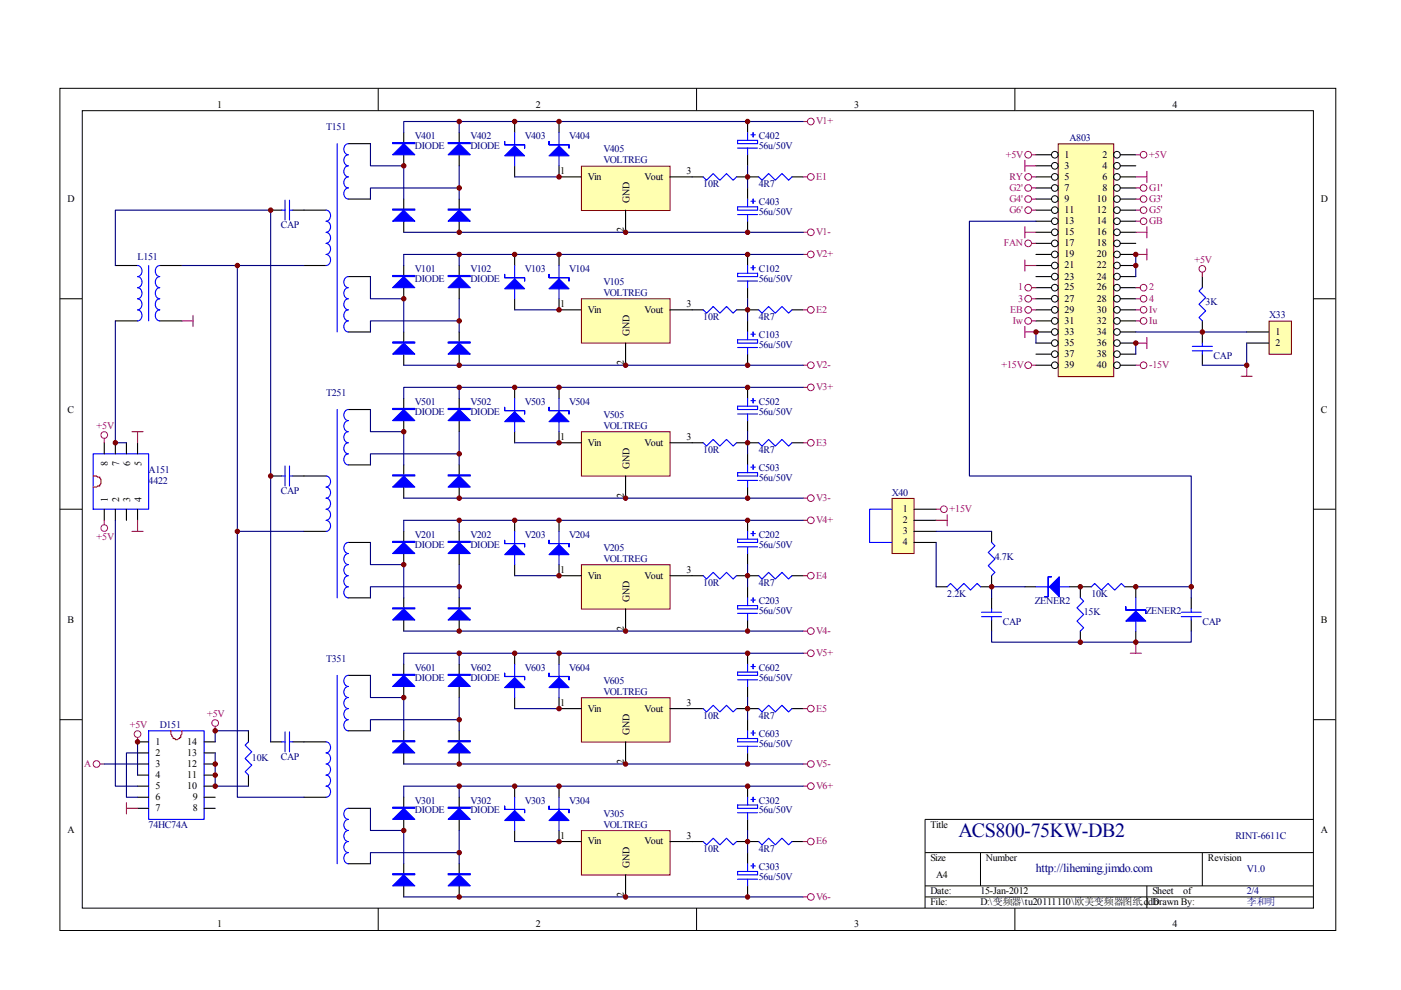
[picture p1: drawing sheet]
<svg xmlns="http://www.w3.org/2000/svg" width="297mm" height="210mm" viewBox="0 0 297 210" stroke-linecap="round" stroke-linejoin="round" font-family="sans-serif">
<g fill="none" stroke="#000" stroke-width=".21">
<path d="M12.7 18.7h270.5v178.6h-270.5zM80.2 18.7v4.7M147.7 18.7v4.7M215.2 18.7v4.7M17.4 23.5h261.1v169h-261.1zM12.7 63.3h4.7M278.4 63.3h4.7M12.7 108h4.7M278.4 108h4.7M12.7 152.6h4.7M278.4 152.6h4.7M278.4 173.7h-82.3v18.8"/>
<path d="M80.2 192.5v4.7M147.7 192.5v4.7M196.1 180.8h82.3M196.1 187.8h82.3M196.1 190.2h82.3M207.9 180.8v7M215.2 192.5v4.7M243.2 187.8v4.7M254.9 180.8v7"/>
</g>
<g fill="none" stroke="#000" stroke-width=".23">
<path d="M73.8 30.5h4.7M85.6 28.1v2.4M85.6 32.8v2.4M97.4 28.1v2.4M97.4 32.8v2.4M64.4 44.6h4.7M64.4 56.3h4.7M73.8 42.2h4.7M73.8 58.6h4.7M85.6 42.2v2.4M85.6 46.9v2.4M85.6 56.3v2.3"/>
<path d="M97.4 42.2v2.4M97.4 46.9v2.4M97.4 56.3v2.3M73.8 70.4h4.7M85.6 61v2.3M85.6 70.4v2.3M85.6 75.1v2.3M97.4 61v2.3M97.4 70.4v2.3M97.4 75.1v2.3"/>
</g>
<path d="M73.8 30.5a1.21 1.21 0 0 0-.9 1.1 1.21 1.21 0 0 0 .9 1.2 1.2 1.2 0 0 0-.9 1.2 1.2 1.2 0 0 0 .9 1.2 1.2 1.2 0 0 0-.9 1.1 1.2 1.2 0 0 0 .9 1.2 1.2 1.2 0 0 0-.9 1.2 1.2 1.2 0 0 0 .9 1.2 1.2 1.2 0 0 0-.9 1.1 1.2 1.2 0 0 0 .9 1.2M69.1 44.6a1.2 1.2 0 0 1 1 1.1 1.2 1.2 0 0 1-1 1.2 1.2 1.2 0 0 1 1 1.2 1.2 1.2 0 0 1-1 1.2 1.2 1.2 0 0 1 1 1.1 1.2 1.2 0 0 1-1 1.2 1.2 1.2 0 0 1 1 1.2 1.2 1.2 0 0 1-1 1.1 1.2 1.2 0 0 1 1 1.2 1.2 1.2 0 0 1-1 1.2M73.8 58.6a1.2 1.2 0 0 0-.9 1.2 1.2 1.2 0 0 0 .9 1.2 1.2 1.2 0 0 0-.9 1.2 1.2 1.2 0 0 0 .9 1.1 1.2 1.2 0 0 0-.9 1.2 1.2 1.2 0 0 0 .9 1.2M73.8 65.7a1.2 1.2 0 0 0-.9 1.2 1.2 1.2 0 0 0 .9 1.1 1.2 1.2 0 0 0-.9 1.2 1.2 1.2 0 0 0 .9 1.2" fill="none" stroke="#00f" stroke-width=".23"/>
<g fill="#00f" stroke="#00f" stroke-width=".23">
<path d="M85.6 30.5l2.4 2.3h-4.8z"/>
<path d="M97.4 30.5l2.3 2.3h-4.7z"/>
<path d="M83.2 46.9l2.4-2.3 2.4 2.3z"/>
<path d="M95 46.9l2.4-2.3 2.3 2.3z"/>
<path d="M85.6 58.6l2.4 2.4h-4.8z"/>
<path d="M97.4 58.6l2.3 2.4h-4.7z"/>
<path d="M83.2 75.1l2.4-2.4 2.4 2.4z"/>
<path d="M95 75.1l2.4-2.4 2.3 2.4z"/>
<path d="M83.2 30.2h4.8v.3h-4.8z" fill-rule="evenodd"/>
<path d="M95 30.2h4.7v.3h-4.7z" fill-rule="evenodd"/>
<path d="M83.2 44.3h4.8v.3h-4.8z" fill-rule="evenodd"/>
<path d="M95 44.3h4.7v.3h-4.7z" fill-rule="evenodd"/>
<path d="M83.2 58.4h4.8v.2h-4.8z" fill-rule="evenodd"/>
<path d="M95 58.4h4.7v.2h-4.7z" fill-rule="evenodd"/>
<path d="M83.2 72.5h4.8v.2h-4.8z" fill-rule="evenodd"/>
<path d="M95 72.5h4.7v.2h-4.7z" fill-rule="evenodd"/>
</g>
<path d="M123.4 35.3h18.7v9.3h-18.7z" fill="#ffffb0"/>
<path d="M123.3 35.2h18.8v9.4h-18.8z" fill="none" stroke="#800000" stroke-width=".21"/>
<path d="M118.5 37.5h4.7M142 37.5h4.7M132.6 44.6v4.7" fill="none" stroke="#000" stroke-width=".23"/>
<path d="M123.4 63.4h18.7v9.3h-18.7z" fill="#ffffb0"/>
<path d="M123.3 63.3h18.8v9.4h-18.8z" fill="none" stroke="#800000" stroke-width=".21"/>
<g fill="none" stroke="#000" stroke-width=".23">
<path d="M109.1 25.8v2.3M109.1 35.2v2.3M118.5 25.8v2.3M118.5 35.2v2.3M146.7 37.5h2.4M156.2 37.5h4.7M158.5 25.8v2.3M158.5 32.8v2.4M158.5 39.9v2.3M167.9 37.5h2.4M109.1 53.9v2.4M118.5 53.9v2.4"/>
<path d="M158.5 46.9v2.4M158.5 53.9v2.4M109.1 63.3v2.4M118.5 63.3v2.4h4.7M132.6 72.7v4.7M142 65.7h7.1M156.2 65.7h4.7M158.5 61v2.3M158.5 68v2.4M158.5 75.1v2.3M167.9 65.7h2.4M73.8 98.6h4.7"/>
<path d="M73.8 86.8h4.7M85.6 84.5v2.3M85.6 89.2v2.3M85.6 98.6v2.3M97.4 84.5v2.3M97.4 89.2v2.3M97.4 98.6v2.3M64.4 100.9h4.7M64.4 112.7h4.7M73.8 115h4.7M85.6 103.3v2.3M85.6 112.7v2.3"/>
<path d="M85.6 117.4v2.3M97.4 103.3v2.3M97.4 112.7v2.3M97.4 117.4v2.3M73.8 126.8h4.7M85.6 126.8v2.3M85.6 131.5v2.3M97.4 126.8v2.3M97.4 131.5v2.3"/>
</g>
<g fill="none" stroke="#00f" stroke-width=".23">
<path d="M71.5 30.5v39.9M109.1 28.1v7.1M118.5 28.1v7.1M149.1 37.5l.7 .7 1.4-1.4 1.4 1.4 1.4-1.4 1.4 1.4 .8-.7M156.4 29.8h4.2v.7h-4.2zM156.4 31.4h4.2M158.5 28.1v1.7M158.5 31.4v1.4M159.2 28.6h.9M159.7 28.1v.9M160.9 37.5l.7 .7 1.4-1.4 1.4 1.4 1.4-1.4 1.4 1.4 .7-.7M109.1 56.3v7"/>
<path d="M118.5 56.3v7M156.4 43.9h4.2v.7h-4.2zM156.4 57.9h4.2v.7h-4.2zM156.4 45.5h4.2M156.4 59.6h4.2M158.5 42.2v1.7M158.5 45.5v1.4M158.5 56.3v1.6M158.5 59.6v1.4M159.2 42.7h.9M159.2 56.8h.9M159.7 42.2v.9"/>
<path d="M159.7 56.3v.9M149.1 65.7l.7 .7 1.4-1.4 1.4 1.4 1.4-1.4 1.4 1.4 .8-.7M156.4 72h4.2v.7h-4.2zM156.4 73.7h4.2M158.5 70.4v1.6M158.5 73.7v1.4M159.2 70.9h.9M159.7 70.4v.9M160.9 65.7l.7 .7 1.4-1.4 1.4 1.4 1.4-1.4 1.4 1.4 .7-.7M73.8 96.2a1.2 1.2 0 0 0-.9 1.2 1.2 1.2 0 0 0 .9 1.2M73.8 86.8a1.2 1.2 0 0 0-.9 1.2 1.2 1.2 0 0 0 .9 1.2 1.2 1.2 0 0 0-.9 1.2 1.2 1.2 0 0 0 .9 1.1 1.2 1.2 0 0 0-.9 1.2 1.2 1.2 0 0 0 .9 1.2 1.2 1.2 0 0 0-.9 1.2 1.2 1.2 0 0 0 .9 1.1M69.1 100.9a1.2 1.2 0 0 1 1 1.2 1.2 1.2 0 0 1-1 1.2 1.2 1.2 0 0 1 1 1.1 1.2 1.2 0 0 1-1 1.2 1.2 1.2 0 0 1 1 1.2 1.2 1.2 0 0 1-1 1.2 1.2 1.2 0 0 1 1 1.1 1.2 1.2 0 0 1-1 1.2 1.2 1.2 0 0 1 1 1.2 1.2 1.2 0 0 1-1 1.2"/>
<path d="M73.8 115a1.2 1.2 0 0 0-.9 1.2 1.2 1.2 0 0 0 .9 1.2 1.2 1.2 0 0 0-.9 1.1 1.2 1.2 0 0 0 .9 1.2 1.2 1.2 0 0 0-.9 1.2 1.2 1.2 0 0 0 .9 1.2 1.2 1.2 0 0 0-.9 1.1 1.2 1.2 0 0 0 .9 1.2 1.2 1.2 0 0 0-.9 1.2 1.2 1.2 0 0 0 .9 1.2"/>
</g>
<g fill="#00f" stroke="#00f" stroke-width=".23">
<path d="M109.1 30.9l2.1 2.1h-4.2z"/>
<path d="M116.4 33l2.1-2.1 2.1 2.1z"/>
<path d="M107 61.2l2.1-2.1 2.1 2.1z"/>
<path d="M116.4 61.2l2.1-2.1 2.1 2.1z"/>
<path d="M85.6 86.8l2.4 2.4h-4.8z"/>
<path d="M95 89.2l2.4-2.4 2.3 2.4z"/>
<path d="M83.2 103.3l2.4-2.4 2.4 2.4z"/>
<path d="M95 103.3l2.4-2.4 2.3 2.4z"/>
<path d="M83.2 117.4l2.4-2.4 2.4 2.4z"/>
<path d="M95 117.4l2.4-2.4 2.3 2.4z"/>
<path d="M83.2 131.5l2.4-2.4 2.4 2.4z"/>
<path d="M95 131.5l2.4-2.4 2.3 2.4z"/>
<path d="M107 30v.7h4.2v.7v-.7h-4.2z" fill-rule="evenodd"/>
<path d="M116.4 30v.7h4.2v.7v-.7h-4.2z" fill-rule="evenodd"/>
<path d="M107 58.2v.7h4.2v.7v-.7h-4.2z" fill-rule="evenodd"/>
<path d="M116.4 58.2v.7h4.2v.7v-.7h-4.2z" fill-rule="evenodd"/>
<path d="M83.2 86.6h4.8v.2h-4.8z" fill-rule="evenodd"/>
<path d="M95 86.6h4.7v.2h-4.7z" fill-rule="evenodd"/>
<path d="M83.2 100.7h4.8v.2h-4.8z" fill-rule="evenodd"/>
<path d="M95 100.7h4.7v.2h-4.7z" fill-rule="evenodd"/>
<path d="M83.2 114.8h4.8v.2h-4.8z" fill-rule="evenodd"/>
<path d="M95 114.8h4.7v.2h-4.7z" fill-rule="evenodd"/>
<path d="M83.2 128.9h4.8v.2h-4.8z" fill-rule="evenodd"/>
<path d="M95 128.9h4.7v.2h-4.7z" fill-rule="evenodd"/>
</g>
<g fill="none" stroke="#a1006a" stroke-width=".21">
<circle cx="171.9" cy="25.8" r=".7"/>
<circle cx="171.9" cy="37.5" r=".7"/>
<circle cx="171.9" cy="49.2" r=".71"/>
<circle cx="171.9" cy="53.9" r=".7"/>
<circle cx="171.9" cy="65.7" r=".71"/>
<circle cx="171.9" cy="77.4" r=".7"/>
</g>
<path d="M170.3 25.8h.9M170.3 37.5h.9M170.3 49.3h.9M170.3 53.9h.9M170.3 77.4h.9M170.3 65.7h.9" fill="none" stroke="#a1006a" stroke-width=".23"/>
<g fill="none" stroke="#000080" stroke-width=".23">
<path d="M78.5 30.5v4.7h7.1v7M97.4 39.9h-18.9v2.3M97.4 25.8v2.3M97.4 35.2v7M109.1 37.5h9.4M158.5 35.2v4.7M170.3 25.8h-84.7v2.3M78.5 58.6v4.7h7.1v7.1M85.6 49.3h84.7M97.4 53.9v2.4M170.3 53.9h-84.7v2.4M85.6 77.4h84.7"/>
<path d="M97.4 68h-18.9v2.4M97.4 63.3v7.1M109.1 65.7h9.4M158.5 63.3v4.7"/>
</g>
<g fill="#800000" stroke="#800000" stroke-width=".21">
<circle cx="109.1" cy="25.8" r=".47"/>
<circle cx="118.5" cy="25.8" r=".47"/>
<circle cx="158.5" cy="25.8" r=".47"/>
<circle cx="85.6" cy="35.2" r=".47"/>
<circle cx="97.4" cy="39.9" r=".47"/>
<circle cx="158.5" cy="37.5" r=".47"/>
<circle cx="118.5" cy="37.5" r=".47"/>
<circle cx="97.4" cy="25.8" r=".47"/>
<circle cx="158.5" cy="65.7" r=".47"/>
<circle cx="85.6" cy="63.3" r=".47"/>
<circle cx="97.4" cy="68" r=".47"/>
<circle cx="118.5" cy="65.7" r=".47"/>
<circle cx="97.4" cy="49.2" r=".47"/>
<circle cx="132.6" cy="49.2" r=".47"/>
<circle cx="158.5" cy="49.3" r=".47"/>
<circle cx="109.1" cy="53.9" r=".47"/>
<circle cx="118.5" cy="53.9" r=".47"/>
<circle cx="158.5" cy="53.9" r=".47"/>
<circle cx="97.4" cy="53.9" r=".47"/>
<circle cx="97.4" cy="77.4" r=".47"/>
<circle cx="132.6" cy="77.4" r=".47"/>
<circle cx="158.5" cy="77.4" r=".47"/>
</g>
<path d="M123.4 91.6h18.7v9.3h-18.7z" fill="#ffffb0"/>
<path d="M123.3 91.5h18.8v9.4h-18.8z" fill="none" stroke="#800000" stroke-width=".21"/>
<path d="M118.5 93.9h4.7M142 93.9h4.7M132.6 100.9v4.7" fill="none" stroke="#000" stroke-width=".23"/>
<path d="M123.4 119.8h18.7v9.3h-18.7z" fill="#ffffb0"/>
<path d="M123.3 119.7h18.8v9.4h-18.8z" fill="none" stroke="#800000" stroke-width=".21"/>
<g fill="none" stroke="#000" stroke-width=".23">
<path d="M109.1 82.1v2.4M109.1 91.5v2.4M118.5 82.1v2.4M118.5 91.5v2.4M146.7 93.9h2.4M156.2 93.9h4.7M158.5 82.1v2.4M158.5 89.2v2.3M158.5 96.2v2.4M167.9 93.9h2.4M109.1 110.3v2.4M109.1 119.7v2.4"/>
<path d="M118.5 119.7v2.4h4.7M118.5 110.3v2.4M158.5 103.3v2.3M158.5 110.3v2.4M158.5 117.4v2.3M132.6 129.1v4.7M142 122.1h7.1M156.2 122.1h4.7M158.5 124.4v2.4M158.5 131.5v2.3M167.9 122.1h2.4M64.4 157.3h4.7"/>
<path d="M73.8 154.9h4.7M73.8 143.2h4.7M85.6 140.9v2.3M85.6 145.5v2.4M85.6 154.9v2.4M85.6 159.6v2.4M97.4 140.9v2.3M97.4 145.5v2.4M97.4 154.9v2.4M97.4 159.6v2.4M64.4 169h4.7M73.8 171.4h4.7"/>
<path d="M85.6 169v2.4M85.6 173.7v2.4M97.4 169v2.4M97.4 173.7v2.4M73.8 183.1h4.7M85.6 183.1v2.4M85.6 187.8v2.4M97.4 183.1v2.4M97.4 187.8v2.4"/>
</g>
<g fill="none" stroke="#00f" stroke-width=".23">
<path d="M71.5 86.8v40M109.1 84.5v7M118.5 84.5v7M149.1 93.9l.7 .7 1.4-1.4 1.4 1.4 1.4-1.4 1.4 1.4 .8-.7M156.4 86.1h4.2v.7h-4.2zM156.4 87.8h4.2M158.5 84.5v1.6M158.5 87.8v1.4M158.5 98.6v1.6M159.2 85h.9M159.2 99h.9M159.7 84.5v.9"/>
<path d="M159.7 98.6v.9M160.9 93.9l.7 .7 1.4-1.4 1.4 1.4 1.4-1.4 1.4 1.4 .7-.7M109.1 112.7v7M118.5 112.7v7M156.4 100.2h4.2v.7h-4.2zM156.4 114.3h4.2v.7h-4.2zM156.4 101.9h4.2M156.4 116h4.2M158.5 101.9v1.4M158.5 112.7v1.6M158.5 116v1.4M159.2 113.1h.9"/>
<path d="M159.7 112.7v.9M149.1 122.1l.7 .7 1.4-1.4 1.4 1.4 1.4-1.4 1.4 1.4 .8-.7M156.4 128.4h4.2v.7h-4.2zM156.4 130h4.2M158.5 126.8v1.6M158.5 130v1.5M159.2 127.2h.9M159.7 126.8v.9M160.9 122.1l.7 .7 1.4-1.4 1.4 1.4 1.4-1.4 1.4 1.4 .7-.7M69.1 157.3a1.2 1.2 0 0 1 1 1.2 1.2 1.2 0 0 1-1 1.1 1.2 1.2 0 0 1 1 1.2 1.2 1.2 0 0 1-1 1.2 1.2 1.2 0 0 1 1 1.2 1.2 1.2 0 0 1-1 1.1 1.2 1.2 0 0 1 1 1.2 1.2 1.2 0 0 1-1 1.2 1.2 1.2 0 0 1 1 1.2 1.2 1.2 0 0 1-1 1.1M73.8 143.2a1.2 1.2 0 0 0-.9 1.2 1.2 1.2 0 0 0 .9 1.1 1.2 1.2 0 0 0-.9 1.2 1.2 1.2 0 0 0 .9 1.2 1.2 1.2 0 0 0-.9 1.2 1.2 1.2 0 0 0 .9 1.1 1.2 1.2 0 0 0-.9 1.2 1.2 1.2 0 0 0 .9 1.2 1.2 1.2 0 0 0-.9 1.2 1.2 1.2 0 0 0 .9 1.1M73.8 171.4a1.21 1.21 0 0 0-.9 1.2 1.21 1.21 0 0 0 .9 1.1 1.2 1.2 0 0 0-.9 1.2 1.2 1.2 0 0 0 .9 1.2 1.2 1.2 0 0 0-.9 1.2 1.2 1.2 0 0 0 .9 1.1 1.2 1.2 0 0 0-.9 1.2 1.2 1.2 0 0 0 .9 1.2 1.2 1.2 0 0 0-.9 1.2 1.2 1.2 0 0 0 .9 1.1"/>
</g>
<g fill="#00f" stroke="#00f" stroke-width=".23">
<path d="M109.1 87.3l2.1 2.1h-4.2z"/>
<path d="M116.4 89.4l2.1-2.1 2.1 2.1z"/>
<path d="M109.1 115.5l2.1 2.1h-4.2z"/>
<path d="M116.4 117.6l2.1-2.1 2.1 2.1z"/>
<path d="M85.6 143.2l2.4 2.3h-4.8z"/>
<path d="M95 145.5l2.4-2.3 2.3 2.3z"/>
<path d="M83.2 159.6l2.4-2.3 2.4 2.3z"/>
<path d="M95 159.6l2.4-2.3 2.3 2.3z"/>
<path d="M83.2 173.7l2.4-2.3 2.4 2.3z"/>
<path d="M95 173.7l2.4-2.3 2.3 2.3z"/>
<path d="M83.2 187.8l2.4-2.3 2.4 2.3z"/>
<path d="M95 187.8l2.4-2.3 2.3 2.3z"/>
<path d="M107 86.4v.7h4.2v.7v-.7h-4.2z" fill-rule="evenodd"/>
<path d="M116.4 86.4v.7h4.2v.7v-.7h-4.2z" fill-rule="evenodd"/>
<path d="M107 114.5v.8h4.2v.7v-.7h-4.2z" fill-rule="evenodd"/>
<path d="M116.4 114.5v.8h4.2v.7v-.7h-4.2z" fill-rule="evenodd"/>
<path d="M83.2 143h4.8v.2h-4.8z" fill-rule="evenodd"/>
<path d="M95 143h4.7v.2h-4.7z" fill-rule="evenodd"/>
<path d="M83.2 157.1h4.8v.2h-4.8z" fill-rule="evenodd"/>
<path d="M95 157.1h4.7v.2h-4.7z" fill-rule="evenodd"/>
<path d="M83.2 171.1h4.8v.3h-4.8z" fill-rule="evenodd"/>
<path d="M95 171.1h4.7v.3h-4.7z" fill-rule="evenodd"/>
<path d="M83.2 185.2h4.8v.3h-4.8z" fill-rule="evenodd"/>
<path d="M95 185.2h4.7v.3h-4.7z" fill-rule="evenodd"/>
</g>
<g fill="none" stroke="#a1006a" stroke-width=".21">
<circle cx="171.9" cy="82.1" r=".71"/>
<circle cx="171.9" cy="93.9" r=".7"/>
<circle cx="171.9" cy="110.3" r=".71"/>
<circle cx="171.9" cy="105.6" r=".7"/>
<circle cx="171.9" cy="133.8" r=".7"/>
<circle cx="171.9" cy="122.1" r=".7"/>
</g>
<path d="M170.3 82.1h.9M170.3 93.9h.9M170.3 105.6h.9M170.3 110.3h.9M170.3 133.8h.9M170.3 122.1h.9" fill="none" stroke="#a1006a" stroke-width=".23"/>
<g fill="none" stroke="#000080" stroke-width=".23">
<path d="M78.5 86.8v4.7h7.1v7.1M97.4 96.2h-18.9v2.4M97.4 82.1v2.4M97.4 91.5v7.1M109.1 93.9h9.4M158.5 91.5v4.7M170.3 82.1h-84.7v2.4M78.5 115v4.7h7.1v7.1M85.6 105.6h84.7M97.4 110.3v2.4M97.4 119.7v7.1M158.5 119.7v4.7"/>
<path d="M170.3 110.3h-84.7v2.4M85.6 133.8h84.7M97.4 124.4h-18.9v2.4M109.1 122.1h9.4"/>
</g>
<g fill="#800000" stroke="#800000" stroke-width=".21">
<circle cx="85.6" cy="91.5" r=".47"/>
<circle cx="97.4" cy="105.6" r=".47"/>
<circle cx="85.6" cy="119.7" r=".47"/>
<circle cx="97.4" cy="133.8" r=".47"/>
<circle cx="118.5" cy="93.9" r=".47"/>
<circle cx="132.6" cy="105.6" r=".47"/>
<circle cx="118.5" cy="122.1" r=".47"/>
<circle cx="132.6" cy="133.8" r=".47"/>
<circle cx="109.1" cy="82.1" r=".47"/>
<circle cx="118.5" cy="82.1" r=".47"/>
<circle cx="109.1" cy="110.3" r=".47"/>
<circle cx="118.5" cy="110.3" r=".47"/>
<circle cx="158.5" cy="93.9" r=".47"/>
<circle cx="158.5" cy="122.1" r=".47"/>
<circle cx="158.5" cy="82.1" r=".47"/>
<circle cx="158.5" cy="105.6" r=".47"/>
<circle cx="158.5" cy="110.3" r=".47"/>
<circle cx="158.5" cy="133.8" r=".47"/>
<circle cx="97.4" cy="96.2" r=".47"/>
<circle cx="97.4" cy="82.1" r=".47"/>
<circle cx="97.4" cy="110.3" r=".47"/>
<circle cx="97.4" cy="124.4" r=".47"/>
</g>
<path d="M123.4 148h18.7v9.3h-18.7z" fill="#ffffb0"/>
<path d="M123.3 147.9h18.8v9.4h-18.8z" fill="none" stroke="#800000" stroke-width=".21"/>
<path d="M118.5 150.2h4.7M132.6 157.3v4.7M142 150.2h4.7" fill="none" stroke="#000" stroke-width=".23"/>
<path d="M123.4 176.2h18.7v9.3h-18.7z" fill="#ffffb0"/>
<path d="M123.3 176.1h18.8v9.4h-18.8z" fill="none" stroke="#800000" stroke-width=".21"/>
<g fill="none" stroke="#000" stroke-width=".23">
<path d="M24.5 56.3h4.7M33.9 56.3h4.7M57.4 44.6h2.3M62.1 44.6h2.3M24.5 68h4.7M33.9 68h4.7M22.1 93.9v2.3M24.5 93.9v2.3M26.8 93.9v2.3M29.2 93.9v2.3M22.1 108v2.3M24.5 108v2.3"/>
<path d="M26.8 108v2.3M29.2 108v2.3M57.4 100.9h2.3M62.1 100.9h2.3M109.1 138.5v2.4M118.5 138.5v2.4M158.5 138.5v2.4M29.2 157.3h2.3M29.2 159.6h2.3M43.3 157.3h2.3M43.3 159.6h2.3M57.4 157.3h2.3"/>
<path d="M62.1 157.3h2.3M109.1 147.9v2.3M118.5 147.9v2.3M146.7 150.2h2.4M156.2 150.2h4.7M158.5 145.5v2.4M158.5 152.6v2.3M158.5 159.6v2.4M167.9 150.2h2.4M29.2 162h2.3M29.2 164.3h2.3M29.2 166.7h2.3"/>
<path d="M29.2 169h2.3M29.2 171.4h2.3M43.3 162h2.3M43.3 164.3h2.3M43.3 166.7h2.3M43.3 169h2.3M43.3 171.4h2.3M109.1 166.7v2.3M109.1 176.1v2.3M118.5 176.1v2.3h4.7M118.5 166.7v2.3M142 178.4h7.1"/>
<path d="M156.2 178.4h4.7M158.5 166.7v2.3M158.5 173.7v2.4M167.9 178.4h2.4M132.6 185.5v4.7M158.5 180.8v2.3M158.5 187.8v2.4"/>
</g>
<g fill="none" stroke="#00f" stroke-width=".23">
<path d="M29.2 56.3a1.2 1.2 0 0 1 .9 1.2 1.2 1.2 0 0 1-.9 1.1 1.2 1.2 0 0 1 .9 1.2 1.2 1.2 0 0 1-.9 1.2 1.2 1.2 0 0 1 .9 1.2 1.2 1.2 0 0 1-.9 1.1 1.2 1.2 0 0 1 .9 1.2 1.2 1.2 0 0 1-.9 1.2M33.9 56.3a1.2 1.2 0 0 0-1 1.2 1.2 1.2 0 0 0 1 1.1 1.2 1.2 0 0 0-1 1.2 1.2 1.2 0 0 0 1 1.2 1.2 1.2 0 0 0-1 1.2 1.2 1.2 0 0 0 1 1.1 1.2 1.2 0 0 0-1 1.2 1.2 1.2 0 0 0 1 1.2M59.7 44.6h.7M60.4 42.4v4.3M61.4 44.6h.7M61.4 42.4v4.3M29.2 65.7a1.2 1.2 0 0 1 .9 1.2 1.2 1.2 0 0 1-.9 1.1M33.9 65.7a1.2 1.2 0 0 0-1 1.2 1.2 1.2 0 0 0 1 1.1M19.8 96.2h11.7v11.8h-11.7zM60.4 98.8v4.2M61.4 98.8v4.2M59.7 100.9h.7"/>
<path d="M61.4 100.9h.7M31.5 154.9h11.8v18.8h-11.8zM59.7 157.3h.7M60.4 155.2v4.2M61.4 157.3h.7M61.4 155.2v4.2M71.5 143.2v39.9M109.1 140.9v7M118.5 140.9v7M149.1 150.2l.7 .7 1.4-1.4 1.4 1.4 1.4-1.4 1.4 1.4 .8-.7M156.4 142.5h4.2v.7h-4.2zM156.4 156.6h4.2v.7h-4.2z"/>
<path d="M156.4 144.1h4.2M156.4 158.2h4.2M158.5 140.9v1.6M158.5 144.1v1.4M158.5 154.9v1.7M158.5 158.2v1.4M159.2 141.3h.9M159.2 155.4h.9M159.7 140.9v.9M159.7 154.9v1M160.9 150.2l.7 .7 1.4-1.4 1.4 1.4 1.4-1.4 1.4 1.4 .7-.7M109.1 169v7.1"/>
<path d="M118.5 169v7.1M149.1 178.4l.7 .7 1.4-1.4 1.4 1.4 1.4-1.4 1.4 1.4 .8-.7M156.4 170.7h4.2v.7h-4.2zM156.4 172.3h4.2M158.5 169v1.7M158.5 172.3v1.4M159.2 169.5h.9M159.7 169v1M160.9 178.4l.7 .7 1.4-1.4 1.4 1.4 1.4-1.4 1.4 1.4 .7-.7M156.4 184.8h4.2v.7h-4.2zM156.4 186.4h4.2M158.5 183.1v1.7"/>
<path d="M158.5 186.4v1.4M159.2 183.6h.9M159.7 183.1v1"/>
</g>
<g fill="#00f" stroke="#00f" stroke-width=".23">
<path d="M109.1 143.7l2.1 2.1h-4.2z"/>
<path d="M118.5 143.7l2.1 2.1h-4.2z"/>
<path d="M109.1 171.9l2.1 2.1h-4.2z"/>
<path d="M116.4 174l2.1-2.1 2.1 2.1z"/>
<path d="M107 142.7v.7h4.2v.7v-.7h-4.2z" fill-rule="evenodd"/>
<path d="M116.4 142.7v.7h4.2v.7v-.7h-4.2z" fill-rule="evenodd"/>
<path d="M107 170.9v.7h4.2v.7v-.7h-4.2z" fill-rule="evenodd"/>
<path d="M116.4 170.9v.7h4.2v.7v-.7h-4.2z" fill-rule="evenodd"/>
</g>
<g fill="none" stroke="#a1006a" stroke-width=".21">
<circle cx="22.1" cy="92.2" r=".71"/>
<circle cx="22.1" cy="112" r=".71"/>
<circle cx="171.9" cy="138.5" r=".7"/>
<circle cx="29.2" cy="155.6" r=".71"/>
<circle cx="45.6" cy="153.3" r=".71"/>
<circle cx="171.9" cy="150.2" r=".7"/>
<circle cx="171.9" cy="162" r=".7"/>
<circle cx="171.9" cy="178.4" r=".7"/>
<circle cx="171.9" cy="166.7" r=".7"/>
<circle cx="171.9" cy="190.2" r=".71"/>
</g>
<g fill="none" stroke="#a1006a" stroke-width=".23">
<path d="M22.1 92.9v1M28 91.5h2.3M29.2 91.5v2.4M22.1 110.3v1M28 112.7h2.3M29.2 110.3v2.4M170.3 138.5h.9M29.2 156.4v.9M45.6 154v.9M170.3 150.2h.9M26.8 170.2v2.4M26.8 171.4h2.4"/>
<path d="M170.3 162h.9M170.3 166.7h.9M170.3 178.4h.9M170.3 190.2h.9"/>
</g>
<g fill="none" stroke="#000080" stroke-width=".23">
<path d="M24.5 56.3v-11.7h32.9v112.7M38.6 56.3h25.8M50.3 56.3v112.7h14.1M24.5 68v25.9h2.3M24.5 110.3v56.4h4.7M50.3 112.7h14.1M97.4 138.5v2.4M170.3 138.5h-84.7v2.4M29.2 159.6h-2.4v9.4h2.4M45.6 159.6v7.1M78.5 143.2v4.7h7.1v7M97.4 152.6h-18.9v2.3"/>
<path d="M97.4 147.9v7M109.1 150.2h9.4M158.5 147.9v4.7M78.5 171.4v4.7h7.1v7M85.6 162h84.7M97.4 166.7v2.3M97.4 176.1v7M109.1 178.4h9.4M158.5 176.1v4.7M170.3 166.7h-84.7v2.3M85.6 190.2h84.7M97.4 180.8h-18.9v2.3"/>
</g>
<g fill="#800000" stroke="#800000" stroke-width=".21">
<circle cx="85.6" cy="147.9" r=".47"/>
<circle cx="97.4" cy="162" r=".47"/>
<circle cx="85.6" cy="176.1" r=".47"/>
<circle cx="97.4" cy="190.2" r=".47"/>
<circle cx="118.5" cy="150.2" r=".47"/>
<circle cx="132.6" cy="162" r=".47"/>
<circle cx="118.5" cy="178.4" r=".47"/>
<circle cx="132.6" cy="190.2" r=".47"/>
<circle cx="109.1" cy="138.5" r=".47"/>
<circle cx="118.5" cy="138.5" r=".47"/>
<circle cx="109.1" cy="166.7" r=".47"/>
<circle cx="118.5" cy="166.7" r=".47"/>
<circle cx="158.5" cy="150.2" r=".47"/>
<circle cx="158.5" cy="178.4" r=".47"/>
<circle cx="158.5" cy="138.5" r=".47"/>
<circle cx="158.5" cy="162" r=".47"/>
<circle cx="158.5" cy="166.7" r=".47"/>
<circle cx="158.5" cy="190.2" r=".47"/>
<circle cx="97.4" cy="152.6" r=".47"/>
<circle cx="97.4" cy="138.5" r=".47"/>
<circle cx="97.4" cy="166.7" r=".47"/>
<circle cx="97.4" cy="180.8" r=".47"/>
<circle cx="57.4" cy="44.6" r=".47"/>
<circle cx="57.4" cy="100.9" r=".47"/>
<circle cx="50.3" cy="56.3" r=".47"/>
<circle cx="50.3" cy="112.7" r=".47"/>
<circle cx="24.5" cy="93.9" r=".47"/>
<circle cx="45.6" cy="164.3" r=".47"/>
<circle cx="45.6" cy="162" r=".47"/>
</g>
<path d="M19.8 100.9h.7l.2 .3h.5a2.01 2.01 0 0 1 0 1.8h-.5l-.2 .3h-.7M36.2 154.9v.7l.2 .5 .3 .5h.5v.2h.4l.3-.2h.2v-.2h.2v-.5l.3-.3v-.7" fill="none" stroke="#f00" stroke-width=".23"/>
<path d="M224.5 30.6h11.6v49.3h-11.6z" fill="#ffffb0"/>
<path d="M224.4 30.5h11.7v49.4h-11.7z" fill="none" stroke="#800000" stroke-width=".21"/>
<g fill="none" stroke="#000" stroke-width=".21">
<circle cx="223.6" cy="32.8" r=".71"/>
<circle cx="223.6" cy="35.2" r=".71"/>
<circle cx="223.6" cy="37.5" r=".7"/>
<circle cx="223.6" cy="39.9" r=".7"/>
<circle cx="236.8" cy="32.8" r=".71"/>
<circle cx="236.8" cy="35.2" r=".71"/>
<circle cx="236.8" cy="37.5" r=".71"/>
<circle cx="236.8" cy="39.9" r=".71"/>
<circle cx="223.6" cy="51.6" r=".71"/>
<circle cx="223.6" cy="49.2" r=".71"/>
<circle cx="223.6" cy="53.9" r=".7"/>
<circle cx="223.6" cy="44.6" r=".7"/>
<circle cx="223.6" cy="46.9" r=".7"/>
<circle cx="223.6" cy="56.3" r=".7"/>
<circle cx="223.6" cy="42.2" r=".7"/>
<circle cx="223.6" cy="58.6" r=".7"/>
<circle cx="236.8" cy="49.2" r=".71"/>
<circle cx="236.8" cy="51.6" r=".71"/>
<circle cx="236.8" cy="53.9" r=".71"/>
<circle cx="236.8" cy="44.6" r=".71"/>
<circle cx="236.8" cy="46.9" r=".71"/>
<circle cx="236.8" cy="56.3" r=".71"/>
<circle cx="236.8" cy="58.6" r=".71"/>
<circle cx="236.8" cy="42.2" r=".71"/>
<circle cx="223.6" cy="68" r=".71"/>
<circle cx="223.6" cy="65.7" r=".71"/>
<circle cx="223.6" cy="75.1" r=".7"/>
<circle cx="223.6" cy="61" r=".7"/>
<circle cx="223.6" cy="70.4" r=".7"/>
<circle cx="223.6" cy="72.7" r=".7"/>
<circle cx="223.6" cy="77.4" r=".7"/>
<circle cx="223.6" cy="63.3" r=".7"/>
<circle cx="236.8" cy="68" r=".71"/>
<circle cx="236.8" cy="65.7" r=".71"/>
<circle cx="236.8" cy="63.3" r=".71"/>
<circle cx="236.8" cy="75.1" r=".71"/>
<circle cx="236.8" cy="61" r=".71"/>
<circle cx="236.8" cy="72.7" r=".71"/>
<circle cx="236.8" cy="70.4" r=".71"/>
<circle cx="236.8" cy="77.4" r=".71"/>
</g>
<g fill="none" stroke="#000" stroke-width=".23">
<path d="M219.6 32.8h3.3M219.6 35.2h3.3M219.6 37.5h3.3M219.6 39.9h3.3M237.5 32.8h3.3M237.5 35.2h3.3M237.5 37.5h3.3M237.5 39.9h3.3M219.6 42.2h3.3M219.6 44.6h3.3M219.6 46.9h3.3M219.6 49.3h3.3"/>
<path d="M219.6 51.6h3.3M219.6 53.9h3.3M219.6 56.3h3.3M219.6 58.6h3.3M237.5 42.2h3.3M237.5 44.6h3.3M237.5 46.9h3.3M237.5 49.3h3.3M237.5 51.6h3.3M237.5 53.9h3.3M237.5 56.3h3.3M237.5 58.6h3.3"/>
<path d="M219.6 61h3.3M219.6 63.3h3.3M219.6 65.7h3.3M219.6 68h3.3M219.6 70.4h3.3M219.6 72.7h3.3M219.6 75.1h3.3M219.6 77.4h3.3M237.5 61h3.3M237.5 63.3h3.3M237.5 65.7h3.3M237.5 68h3.3"/>
<path d="M237.5 70.4h3.3M237.5 72.7h3.3M237.5 75.1h3.3M237.5 77.4h3.3"/>
</g>
<g fill="none" stroke="#a1006a" stroke-width=".23">
<path d="M217.3 34v2.3M217.3 35.2h2.3M218.7 37.5h.9M218.7 32.8h.9M218.7 39.9h.9M240.8 37.5h2.4M240.8 32.8h.9M240.8 39.9h.9M243.2 36.3v2.4M217.3 48.1v2.3M217.3 55.1v2.4M217.3 56.3h2.3"/>
<path d="M217.3 49.3h2.3M218.7 42.2h.9M218.7 44.6h.9M218.7 51.6h.9M240.8 49.3h2.4M240.8 53.9h2.4M240.8 42.2h.9M240.8 44.6h.9M240.8 46.9h.9M243.2 48.1v2.3M243.2 52.8v2.3M217.3 69.2v2.4"/>
<path d="M217.3 70.4h2.3M218.7 77.4h.9M218.7 68h.9M240.8 72.7h2.4M240.8 77.4h.9M240.8 65.7h.9M240.8 68h.9M243.2 71.6v2.3"/>
</g>
<path d="M240.8 53.9v4.7M219.6 70.4v2.3M240.8 72.7v2.4" fill="none" stroke="#000080" stroke-width=".23"/>
<g fill="#800000" stroke="#800000" stroke-width=".21">
<circle cx="240.8" cy="53.9" r=".47"/>
<circle cx="240.8" cy="56.3" r=".47"/>
<circle cx="240.8" cy="72.7" r=".47"/>
<circle cx="219.6" cy="70.4" r=".47"/>
</g>
<g fill="none" stroke="#a1006a" stroke-width=".21">
<circle cx="218" cy="32.8" r=".71"/>
<circle cx="218" cy="37.5" r=".71"/>
<circle cx="218" cy="39.9" r=".71"/>
<circle cx="242.5" cy="32.8" r=".71"/>
<circle cx="242.5" cy="39.9" r=".7"/>
<circle cx="218" cy="51.6" r=".71"/>
<circle cx="218" cy="44.6" r=".71"/>
<circle cx="218" cy="42.2" r=".71"/>
<circle cx="242.5" cy="44.6" r=".7"/>
<circle cx="242.5" cy="46.9" r=".7"/>
<circle cx="242.5" cy="42.2" r=".7"/>
<circle cx="218" cy="68" r=".71"/>
<circle cx="218" cy="77.4" r=".71"/>
<circle cx="242.5" cy="65.7" r=".71"/>
<circle cx="242.5" cy="68" r=".71"/>
<circle cx="242.5" cy="77.4" r=".7"/>
</g>
<path d="M269.2 68.2h4.6v6.9h-4.6z" fill="#ffffb0"/>
<path d="M269.1 68.1h4.7v7h-4.7z" fill="none" stroke="#800000" stroke-width=".21"/>
<path d="M254.9 58.6v2.4M254.9 68v4.7M254.9 75.1v2.3M264.3 70.4h4.7M264.3 72.7h4.7M52.7 154.9v2.4M52.7 164.3v2.4" fill="none" stroke="#000" stroke-width=".23"/>
<path d="M31.5 56.3v11.7M252.8 73.4h4.2M252.8 74.4h4.2M254.9 61l-.7 .7 1.4 1.4-1.4 1.4 1.4 1.4-1.4 1.4 .7 .7M254.9 72.7v.7M254.9 74.4v.7M52.7 157.3l-.7 .7 1.4 1.4-1.4 1.4 1.4 1.4-1.4 1.4 .7 .7" fill="none" stroke="#00f" stroke-width=".23"/>
<path d="M240.8 70.4h23.5M264.3 72.7v4.7h-9.4M29.2 157.3v7M52.7 154.9h-7.1v2.4M22.1 162h7.1M45.6 166.7h7.1" fill="none" stroke="#000080" stroke-width=".23"/>
<g fill="#800000" stroke="#800000" stroke-width=".21">
<circle cx="254.9" cy="70.4" r=".47"/>
<circle cx="264.3" cy="77.4" r=".47"/>
<circle cx="29.2" cy="157.3" r=".47"/>
<circle cx="45.6" cy="154.9" r=".47"/>
<circle cx="45.6" cy="166.7" r=".47"/>
</g>
<g fill="none" stroke="#a1006a" stroke-width=".21">
<circle cx="254.9" cy="57" r=".71"/>
<circle cx="218" cy="65.7" r=".71"/>
<circle cx="218" cy="61" r=".71"/>
<circle cx="218" cy="63.3" r=".71"/>
<circle cx="242.5" cy="61" r=".7"/>
<circle cx="242.5" cy="63.3" r=".7"/>
<circle cx="20.5" cy="162" r=".71"/>
</g>
<path d="M254.9 57.7v.9M38.6 68h2.3M40.9 66.9v2.3M218.7 61h.9M218.7 63.3h.9M218.7 65.7h.9M240.8 61h.9M240.8 63.3h.9M263.1 79.8h2.4M264.3 77.4v2.4M21.2 162h.9" fill="none" stroke="#a1006a" stroke-width=".23"/>
<path d="M189.2 105.8h4.6v11.6h-4.6z" fill="#ffffb0"/>
<path d="M189.1 105.7h4.7v11.7h-4.7z" fill="none" stroke="#800000" stroke-width=".21"/>
<g fill="none" stroke="#000" stroke-width=".23">
<path d="M193.8 108h4.7M193.8 110.3h4.7M193.8 112.7h4.7M193.8 115h4.7M210.2 112.7v2.3M198.5 124.4h2.3M210.2 122.1v2.3h-2.3M210.2 126.8v2.3M210.2 131.5v2.3M217.3 124.4h2.3M226.7 124.4h4.7M229 124.4v2.4"/>
<path d="M229 133.8v2.4M238.5 124.4h2.3v2.4M240.8 133.8v2.4M252.6 126.8v2.3M252.6 131.5v2.3"/>
</g>
<g fill="none" stroke="#00f" stroke-width=".23">
<path d="M189.1 108h-4.7v7h4.7M210.2 115l.7 .7-1.4 1.4 1.4 1.4-1.4 1.4 1.4 1.5-.7 .7M200.8 124.4l.7-.7 1.4 1.4 1.5-1.4 1.4 1.4 1.4-1.4 .7 .7M208.1 129.8h4.3M208.1 130.8h4.3M210.2 129.1v.7M210.2 130.8v.7M219.6 124.4h7.1M229 126.8l.8 .7-1.5 1.4 1.5 1.4-1.5 1.4 1.5 1.4-.8 .7M231.4 124.4l.7-.7 1.4 1.4 1.4-1.4 1.4 1.4 1.4-1.4 .8 .7M240.8 126.8v7M250.4 129.8h4.3"/>
<path d="M250.4 130.8h4.3M252.6 129.1v.7M252.6 130.8v.7"/>
</g>
<g fill="#00f" stroke="#00f" stroke-width=".23">
<path d="M222.5 124.4l2.1-2.1v4.2z"/>
<path d="M238.7 131.7l2.1-2.1 2.1 2.1z"/>
<path d="M222.2 122.3h.7h-.7v4.2h-.7h.7z" fill-rule="evenodd"/>
<path d="M238.7 128.6v.7h4.2v.7v-.7h-4.2z" fill-rule="evenodd"/>
</g>
<g fill="#800000" stroke="#800000" stroke-width=".21">
<circle cx="229.1" cy="124.4" r=".47"/>
<circle cx="210.2" cy="124.4" r=".47"/>
<circle cx="229" cy="136.2" r=".47"/>
<circle cx="240.8" cy="124.4" r=".47"/>
<circle cx="252.6" cy="124.4" r=".47"/>
<circle cx="240.8" cy="136.2" r=".47"/>
</g>
<circle cx="200.1" cy="108" r=".7" fill="none" stroke="#a1006a" stroke-width=".21"/>
<path d="M198.5 108h.9M198.5 110.3h2.3M200.8 109.1v2.4M239.6 138.5h2.4M240.8 136.2v2.3" fill="none" stroke="#a1006a" stroke-width=".23"/>
<path d="M219.6 46.9h-14.1v54h47.1v23.5M198.5 115v9.4M198.5 112.7h11.7M210.2 133.8v2.4h42.4v-2.4M217.3 124.4h-7.1v2.4M240.8 124.4h11.8v2.4" fill="none" stroke="#000080" stroke-width=".23"/>
<text font-size="4.2" fill="#000080" x="203.2" y="177.4">ACS800-75KW-DB2</text>
<text font-size="2.5" fill="#000080" x="219.6" y="184.8">http://liheming.jimdo.com</text>
<g font-size="2.1">
<text x="46.1" y="22.9">1</text>
<text x="113.6" y="22.9">2</text>
<text x="181.1" y="22.9">3</text>
<text x="248.6" y="22.9">4</text>
<text x="225.7" y="33.5">1</text>
<text x="225.7" y="35.7">3</text>
<text x="233.8" y="33.5">2</text>
<text x="233.8" y="35.7">4</text>
<text x="118.8" y="36.9">1</text>
<text x="124.6" y="38.1">Vin</text>
<text x="136.7" y="38.1">Vout</text>
<text x="145.5" y="36.9">3</text>
<text x="225.7" y="38.1">5</text>
<text x="225.7" y="40.5">7</text>
<text x="233.8" y="38.1">6</text>
<text x="233.8" y="40.5">8</text>
<text x="14.3" y="42.8">D</text>
<text x="133.4" y="43.1" transform="rotate(-90 133.4 43.1)">GND</text>
<text x="225.7" y="42.8">9</text>
<text x="225.7" y="45.1">11</text>
<text x="225.7" y="47.5">13</text>
<text x="232.6" y="42.8">10</text>
<text x="232.6" y="45.1">12</text>
<text x="232.6" y="47.5">14</text>
<text x="280.1" y="42.8">D</text>
<text x="132.2" y="49.3" transform="rotate(-90 132.2 49.3)">2</text>
<text x="225.7" y="49.9">15</text>
<text x="225.7" y="52.2">17</text>
<text x="232.6" y="49.9">16</text>
<text x="232.6" y="52.2">18</text>
<text x="225.7" y="54.5">19</text>
<text x="225.7" y="56.9">21</text>
<text x="225.7" y="59.3">23</text>
<text x="232.6" y="54.5">20</text>
<text x="232.6" y="56.9">22</text>
<text x="232.6" y="59.3">24</text>
<text x="118.8" y="65.1">1</text>
<text x="145.5" y="65.1">3</text>
<text x="225.7" y="61.6">25</text>
<text x="225.7" y="63.9">27</text>
<text x="232.6" y="61.6">26</text>
<text x="232.6" y="63.9">28</text>
<text x="124.6" y="66.3">Vin</text>
<text x="133.4" y="71.3" transform="rotate(-90 133.4 71.3)">GND</text>
<text x="136.7" y="66.3">Vout</text>
<text x="225.7" y="66.3">29</text>
<text x="225.7" y="68.7">31</text>
<text x="225.7" y="71">33</text>
<text x="232.6" y="66.3">30</text>
<text x="232.6" y="68.7">32</text>
<text x="232.6" y="71">34</text>
<text x="270.4" y="71">1</text>
<text x="132.2" y="77.4" transform="rotate(-90 132.2 77.4)">2</text>
<text x="225.7" y="73.3">35</text>
<text x="225.7" y="75.7">37</text>
<text x="232.6" y="73.3">36</text>
<text x="232.6" y="75.7">38</text>
<text x="270.4" y="73.3">2</text>
<text x="225.7" y="78.1">39</text>
<text x="232.6" y="78.1">40</text>
<text x="14.3" y="87.5">C</text>
<text x="280.1" y="87.5">C</text>
<text x="118.8" y="93.3">1</text>
<text x="124.6" y="94.5">Vin</text>
<text x="136.7" y="94.5">Vout</text>
<text x="145.5" y="93.3">3</text>
<text x="22.9" y="98.8" transform="rotate(-90 22.9 98.8)">8</text>
<text x="25.2" y="98.8" transform="rotate(-90 25.2 98.8)">7</text>
<text x="27.6" y="98.8" transform="rotate(-90 27.6 98.8)">6</text>
<text x="30" y="98.8" transform="rotate(-90 30 98.8)">5</text>
<text x="133.4" y="99.5" transform="rotate(-90 133.4 99.5)">GND</text>
<text x="22.9" y="106.5" transform="rotate(-90 22.9 106.5)">1</text>
<text x="25.2" y="106.5" transform="rotate(-90 25.2 106.5)">2</text>
<text x="27.6" y="106.5" transform="rotate(-90 27.6 106.5)">3</text>
<text x="30" y="106.5" transform="rotate(-90 30 106.5)">4</text>
<text x="132.2" y="105.6" transform="rotate(-90 132.2 105.6)">2</text>
<text x="191.4" y="108.6">1</text>
<text x="191.4" y="110.9">2</text>
<text x="191.4" y="113.3">3</text>
<text x="191.4" y="115.6">4</text>
<text x="118.8" y="121.5">1</text>
<text x="124.6" y="122.7">Vin</text>
<text x="136.7" y="122.7">Vout</text>
<text x="145.5" y="121.5">3</text>
<text x="133.4" y="127.7" transform="rotate(-90 133.4 127.7)">GND</text>
<text x="14.3" y="132.1">B</text>
<text x="132.2" y="133.8" transform="rotate(-90 132.2 133.8)">2</text>
<text x="280.1" y="132.1">B</text>
<text x="118.8" y="149.7">1</text>
<text x="145.5" y="149.7">3</text>
<text x="124.6" y="150.9">Vin</text>
<text x="133.4" y="155.9" transform="rotate(-90 133.4 155.9)">GND</text>
<text x="136.7" y="150.9">Vout</text>
<text x="32.9" y="157.9">1</text>
<text x="32.9" y="160.3">2</text>
<text x="39.7" y="160.3">13</text>
<text x="39.7" y="157.9">14</text>
<text x="132.2" y="162" transform="rotate(-90 132.2 162)">2</text>
<text x="32.9" y="162.6">3</text>
<text x="32.9" y="164.9">4</text>
<text x="32.9" y="167.3">5</text>
<text x="39.7" y="167.3">10</text>
<text x="39.7" y="164.9">11</text>
<text x="39.7" y="162.6">12</text>
<text x="32.9" y="169.6">6</text>
<text x="32.9" y="172">7</text>
<text x="40.9" y="172">8</text>
<text x="40.9" y="169.6">9</text>
<text x="14.3" y="176.7">A</text>
<text x="118.8" y="177.9">1</text>
<text x="124.6" y="179">Vin</text>
<text x="136.7" y="179">Vout</text>
<text x="145.5" y="177.9">3</text>
<text x="197.3" y="175.5">Title</text>
<text x="280.1" y="176.7">A</text>
<text x="133.4" y="184.1" transform="rotate(-90 133.4 184.1)">GND</text>
<text x="197.3" y="182.6">Size</text>
<text x="209" y="182.6">Number</text>
<text x="256.1" y="182.6">Revision</text>
<text x="132.2" y="190.2" transform="rotate(-90 132.2 190.2)">2</text>
<text x="197.3" y="189.6">Date:</text>
<text x="197.3" y="192">File:</text>
<text x="198.5" y="186.1">A4</text>
<text x="207.9" y="189.6">15-Jan-2012</text>
<text x="207.9" y="192">D:\变频器\tu20111110\欧美变频器图纸.ddb</text>
<text x="244.3" y="189.6">Sheet</text>
<text x="244.3" y="192">Drawn By:</text>
<text x="250.9" y="189.6">of</text>
<text x="46.1" y="196.6">1</text>
<text x="113.6" y="196.6">2</text>
<text x="181.1" y="196.6">3</text>
<text x="248.6" y="196.6">4</text>
</g>
<g font-size="2.1" fill="#000080">
<text x="69.2" y="27.5">T151</text>
<text x="88" y="29.4">V401</text>
<text x="99.7" y="29.4">V402</text>
<text x="111.3" y="29.4">V403</text>
<text x="120.6" y="29.4">V404</text>
<text x="160.9" y="29.4">C402</text>
<text x="226.7" y="29.9">A803</text>
<text x="88" y="31.5">DIODE</text>
<text x="99.7" y="31.5">DIODE</text>
<text x="127.9" y="32.3">V405</text>
<text x="127.9" y="34.6">VOLTREG</text>
<text x="160.9" y="31.5">56u/50V</text>
<text x="149.1" y="39.7">10R</text>
<text x="160.9" y="39.7">4R7</text>
<text x="160.9" y="43.5">C403</text>
<text x="160.9" y="45.6">56u/50V</text>
<text x="59.5" y="48.4">CAP</text>
<text x="29.1" y="55">L151</text>
<text x="88" y="57.6">V101</text>
<text x="88" y="59.7">DIODE</text>
<text x="99.7" y="57.6">V102</text>
<text x="99.7" y="59.7">DIODE</text>
<text x="111.3" y="57.6">V103</text>
<text x="120.6" y="57.6">V104</text>
<text x="160.9" y="57.6">C102</text>
<text x="160.9" y="59.7">56u/50V</text>
<text x="127.9" y="60.5">V105</text>
<text x="127.9" y="62.8">VOLTREG</text>
<text x="255.6" y="64.6">3K</text>
<text x="149.1" y="67.9">10R</text>
<text x="160.9" y="67.9">4R7</text>
<text x="160.9" y="71.7">C103</text>
<text x="269.1" y="67.5">X33</text>
<text x="160.9" y="73.8">56u/50V</text>
<text x="257.3" y="76.1">CAP</text>
<text x="69.2" y="83.9">T251</text>
<text x="88" y="85.8">V501</text>
<text x="88" y="87.9">DIODE</text>
<text x="99.7" y="85.8">V502</text>
<text x="99.7" y="87.9">DIODE</text>
<text x="111.3" y="85.8">V503</text>
<text x="120.6" y="85.8">V504</text>
<text x="127.9" y="88.6">V505</text>
<text x="160.9" y="85.8">C502</text>
<text x="160.9" y="87.9">56u/50V</text>
<text x="127.9" y="90.9">VOLTREG</text>
<text x="31.5" y="100.3">A151</text>
<text x="149.1" y="96.1">10R</text>
<text x="160.9" y="96.1">4R7</text>
<text x="160.9" y="99.9">C503</text>
<text x="31.5" y="102.7">4422</text>
<text x="59.5" y="104.8">CAP</text>
<text x="160.9" y="102">56u/50V</text>
<text x="189.1" y="105.1">X40</text>
<text x="88" y="114">V201</text>
<text x="99.7" y="114">V202</text>
<text x="111.3" y="114">V203</text>
<text x="120.6" y="114">V204</text>
<text x="160.9" y="114">C202</text>
<text x="88" y="116.1">DIODE</text>
<text x="99.7" y="116.1">DIODE</text>
<text x="127.9" y="116.8">V205</text>
<text x="127.9" y="119.1">VOLTREG</text>
<text x="160.9" y="116.1">56u/50V</text>
<text x="210.9" y="118.6">4.7K</text>
<text x="149.1" y="124.3">10R</text>
<text x="160.9" y="124.3">4R7</text>
<text x="160.9" y="128">C203</text>
<text x="160.9" y="130.1">56u/50V</text>
<text x="200.8" y="126.7">2.2K</text>
<text x="219.4" y="128">ZENER2</text>
<text x="229.8" y="130.4">15K</text>
<text x="231.4" y="126.7">10K</text>
<text x="242.9" y="130.1">ZENER2</text>
<text x="212.6" y="132.5">CAP</text>
<text x="254.9" y="132.5">CAP</text>
<text x="69.2" y="140.3">T351</text>
<text x="88" y="142.2">V601</text>
<text x="99.7" y="142.2">V602</text>
<text x="111.3" y="142.2">V603</text>
<text x="120.6" y="142.2">V604</text>
<text x="160.9" y="142.2">C602</text>
<text x="88" y="144.3">DIODE</text>
<text x="99.7" y="144.3">DIODE</text>
<text x="127.9" y="145">V605</text>
<text x="127.9" y="147.3">VOLTREG</text>
<text x="160.9" y="144.3">56u/50V</text>
<text x="33.9" y="154.4">D151</text>
<text x="149.1" y="152.5">10R</text>
<text x="160.9" y="152.5">4R7</text>
<text x="53.4" y="161.4">10K</text>
<text x="59.5" y="161.2">CAP</text>
<text x="160.9" y="156.2">C603</text>
<text x="160.9" y="158.3">56u/50V</text>
<text x="88" y="170.4">V301</text>
<text x="88" y="172.5">DIODE</text>
<text x="99.7" y="170.4">V302</text>
<text x="99.7" y="172.5">DIODE</text>
<text x="111.3" y="170.4">V303</text>
<text x="120.6" y="170.4">V304</text>
<text x="127.9" y="173.2">V305</text>
<text x="160.9" y="170.4">C302</text>
<text x="160.9" y="172.5">56u/50V</text>
<text x="31.5" y="175.5">74HC74A</text>
<text x="127.9" y="175.5">VOLTREG</text>
<text x="262" y="177.9">RINT-6611C</text>
<text x="149.1" y="180.7">10R</text>
<text x="160.9" y="180.7">4R7</text>
<text x="160.9" y="184.4">C303</text>
<text x="264.3" y="184.9">V1.0</text>
<text x="160.9" y="186.5">56u/50V</text>
<text x="264.3" y="192">李和明</text>
<text x="264.3" y="189.6">2/4</text>
</g>
<g font-size="2.1" fill="#a1006a">
<text x="173.1" y="26.3">V1+</text>
<text x="213.3" y="33.5">+5V</text>
<text x="243.7" y="33.5">+5V</text>
<text x="173.1" y="38.1">E1</text>
<text x="214" y="40.5">G2'</text>
<text x="214" y="38.1">RY</text>
<text x="243.7" y="40.5">G1'</text>
<text x="214" y="42.8">G4'</text>
<text x="214" y="45.1">G6'</text>
<text x="243.7" y="42.8">G3'</text>
<text x="243.7" y="45.1">G5'</text>
<text x="243.7" y="47.5">GB</text>
<text x="173.1" y="49.9">V1-</text>
<text x="212.9" y="52.2">FAN</text>
<text x="173.1" y="54.5">V2+</text>
<text x="253.2" y="55.7">+5V</text>
<text x="215.9" y="61.6">1</text>
<text x="215.9" y="63.9">3</text>
<text x="243.7" y="61.6">2</text>
<text x="243.7" y="63.9">4</text>
<text x="173.1" y="66.3">E2</text>
<text x="214.2" y="66.3">EB</text>
<text x="214.7" y="68.7">Iw</text>
<text x="243.7" y="66.3">Iv</text>
<text x="243.7" y="68.7">Iu</text>
<text x="173.1" y="78.1">V2-</text>
<text x="173.1" y="82.7">V3+</text>
<text x="212.3" y="78.1">+15V</text>
<text x="243.7" y="78.1">-15V</text>
<text x="20.5" y="90.9">+5V</text>
<text x="173.1" y="94.5">E3</text>
<text x="173.1" y="106.2">V3-</text>
<text x="173.1" y="110.9">V4+</text>
<text x="201.3" y="108.6">+15V</text>
<text x="20.5" y="114.5">+5V</text>
<text x="173.1" y="122.7">E4</text>
<text x="173.1" y="134.4">V4-</text>
<text x="173.1" y="139.1">V5+</text>
<text x="27.5" y="154.4">+5V</text>
<text x="43.9" y="152">+5V</text>
<text x="173.1" y="150.9">E5</text>
<text x="17.9" y="162.6">A</text>
<text x="173.1" y="162.6">V5-</text>
<text x="173.1" y="167.3">V6+</text>
<text x="173.1" y="179">E6</text>
<text x="173.1" y="190.8">V6-</text>
</g>
</svg>
